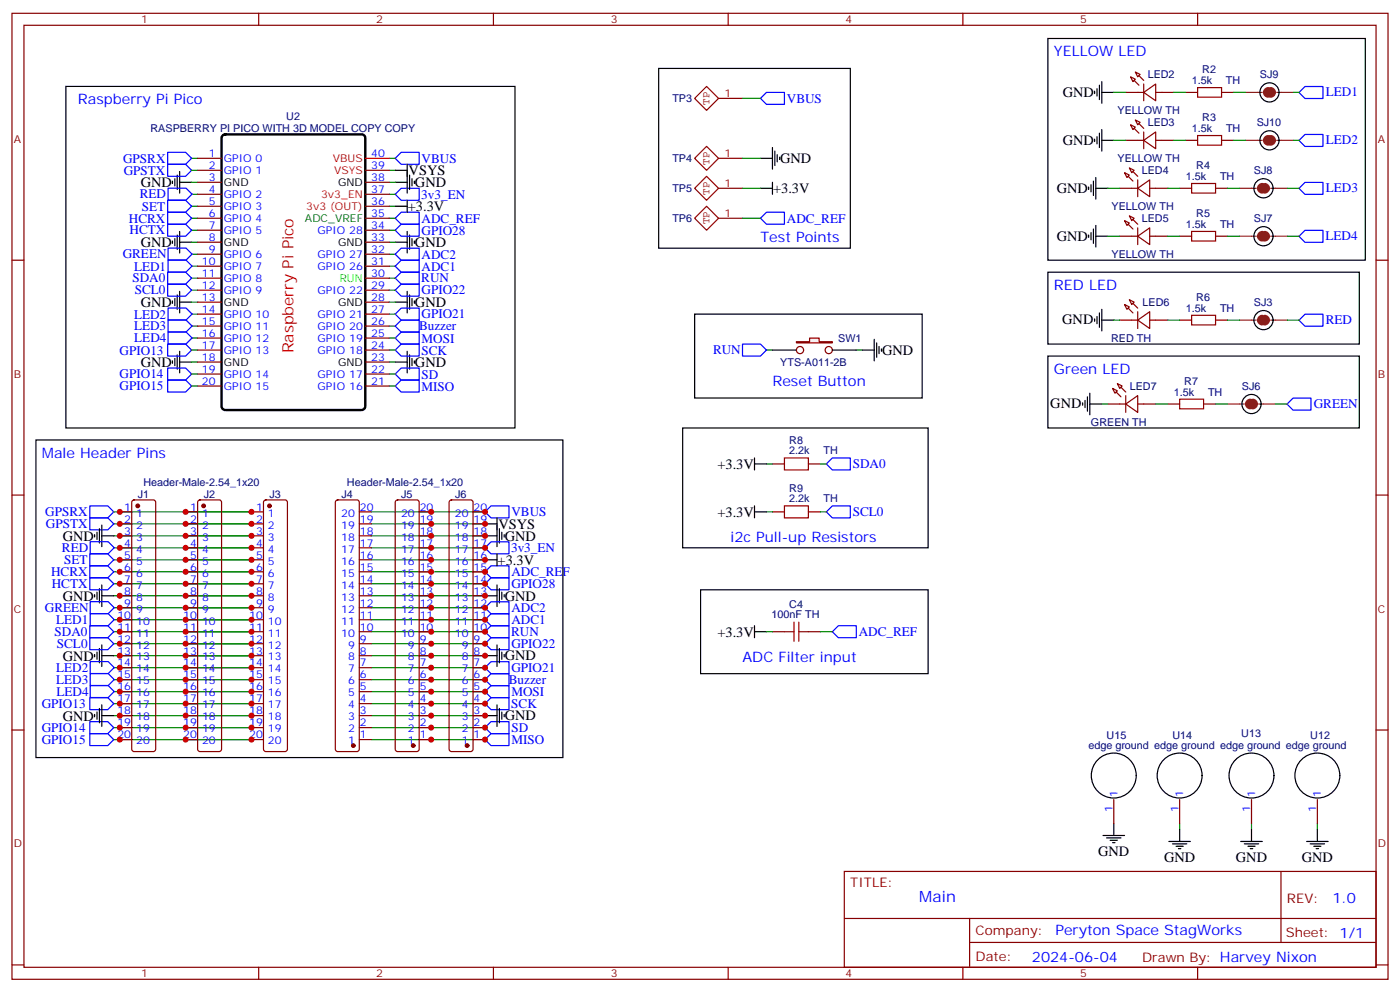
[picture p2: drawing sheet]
<svg xmlns="http://www.w3.org/2000/svg" width="412mm" height="292mm" viewBox="0 0 412 292" stroke-linecap="round" stroke-linejoin="round" font-family="sans-serif">
<g fill="none" stroke="#870000" stroke-width=".35">
<path d="M3.5 3.9h405.4v284.4h-405.4zM7.1 7.4h398.2v277.3h-398.2zM76.2 3.9v3.5M145.3 3.9v3.5M214.5 3.9v3.5M283.6 3.9v3.5M352.8 3.9v3.5M3.5 76.6h3.6M405.3 76.6h3.6M3.5 145.7h3.6M405.3 145.7h3.6M3.5 214.9h3.6"/>
<path d="M405.3 214.9h3.6M328.1 235.3v7.1M347.5 235.3v7.1M368.7 235.3v7.1M388.1 235.3v7.1M248.7 256.5h156.6v28.2h-156.6zM377.3 256.5v20.9M248.7 270.4h156.5M285.6 277.4h119.6M285.6 270.4v14.1M3.5 284h3.6M76.2 284.7v3.6"/>
<path d="M145.3 284.7v3.6M214.5 284.7v3.6M283.6 284.7v3.6M352.8 284.7v3.6M405.3 284h3.6"/>
</g>
<path d="M225.8 103h1.7M252.2 103h1.8M347.5 242.4v1.8M368.7 242.4v1.8M388.1 242.4v1.8" fill="none" stroke="#008700" stroke-width=".35"/>
<g fill="none" stroke="#000" stroke-width=".35">
<path d="M257.5 99.9v6.3M227.5 103h7.1M254 103h3.5M258.2 100.9v4.3M258.9 102v2.1M259.6 102.7v.7M324.9 245.9h6.4M326 246.6h4.2M327 247.3h2.1M327.7 248h.7M328.1 242.4v3.5M344.3 247.7h6.4"/>
<path d="M345.4 248.4h4.2M346.4 249.1h2.1M347.1 249.8h.7M347.5 244.2v3.5M365.5 247.7h6.3M366.5 248.4h4.3M367.6 249.1h2.1M368.3 249.8h.7M368.7 244.2v3.5M384.9 247.7h6.3M385.9 248.4h4.3M387 249.1h2.1"/>
<path d="M387.7 249.8h.7M388.1 244.2v3.5"/>
<circle cx="328.1" cy="228.3" r="6.6"/>
<circle cx="347.5" cy="228.3" r="6.6"/>
<circle cx="368.7" cy="228.3" r="6.6"/>
<circle cx="388.1" cy="228.3" r="6.6"/>
</g>
<path d="M218.7 101.3h5.3l1.8 1.7-1.8 1.8h-5.3z" fill="none" stroke="#00f" stroke-width=".35"/>
<path d="M234.6 100.6h3.9v-1.1h2.8v1.1h3.9v.3h-10.6z" fill="#f0f0f0" stroke="#870000" stroke-width=".35"/>
<g fill="none" stroke="#870000" stroke-width=".35">
<path d="M331.6 27.2h5.3M333 36.7l1.4 .7-.7 .7zM333 22.6l1.4 .7-.7 .7zM334.4 35.3l1.4 .7-.7 .7zM334.4 21.2l1.4 .7-.7 .7zM336.9 27.2l3.5-2.5v5zM336.9 24.7v5M336.9 38.8v5M340.4 27.2h5.3M349.2 27.2h3.6M359.8 27.2h3.6M58.2 46.6h7.1"/>
<path d="M58.2 50.1h7.1M58.2 53.7h7.1M58.2 57.2h7.1M107.6 50.1h7.1M107.6 53.7h7.1M107.6 57.2h7.1M329.8 55.4h5.3M331.3 50.8l1.4 .7-.7 .7zM331.6 41.3h5.3M332.7 49.4l1.4 .7-.7 .7zM335.1 55.4l3.6-2.4v4.9zM335.1 53v4.9"/>
<path d="M336.9 41.3l3.5-2.5v5zM338.7 55.4h5.3M340.4 41.3h5.3M347.5 55.4h3.5M349.2 41.3h3.6M358.1 55.4h3.5M359.8 41.3h3.6M58.2 60.7h7.1M58.2 64.2h7.1M58.2 67.8h7.1M58.2 71.3h7.1M58.2 74.8h7.1"/>
<path d="M58.2 78.4h7.1M107.6 60.7h7.1M107.6 64.2h7.1M107.6 67.8h7.1M107.6 71.3h7.1M107.6 74.8h7.1M107.6 78.4h7.1M329.8 69.5h5.3M331.3 64.9l1.4 .8-.7 .7zM332.7 63.5l1.4 .7-.7 .7zM335.1 69.5l3.6-2.4v4.9zM335.1 67.1v4.9"/>
<path d="M338.7 69.5h5.3M347.5 69.5h3.5M358.1 69.5h3.5M58.2 81.9h7.1M58.2 85.4h7.1M58.2 88.9h7.1M58.2 92.5h7.1M58.2 96h7.1M58.2 99.5h7.1M107.6 81.9h7.1M107.6 85.4h7.1M107.6 88.9h7.1"/>
<path d="M107.6 92.5h7.1M107.6 96h7.1M107.6 99.5h7.1M329.8 94.2h5.3M331.3 89.6l1.4 .7-.7 .8zM332.7 88.2l1.4 .7-.7 .7zM335.1 94.2l3.6-2.4v4.9zM335.1 91.8v4.9M338.7 94.2h5.3M347.5 94.2h3.5M358.1 94.2h3.5M58.2 103h7.1"/>
<path d="M58.2 106.6h7.1M58.2 110.1h7.1M58.2 113.6h7.1M107.6 103h7.1M107.6 106.6h7.1M107.6 110.1h7.1M107.6 113.6h7.1M326.3 118.9h5.3M327.7 114.3l1.4 .7-.7 .7zM329.1 112.9l1.5 .7-.8 .7zM331.6 118.9l3.5-2.4v4.9zM331.6 116.5v4.9"/>
<path d="M335.1 118.9h5.3M344 118.9h3.5M354.5 118.9h3.6M227.5 136.6h3.6M238.1 136.6h3.6M35.3 157.7h3.5M35.3 154.2h3.5M35.3 150.7h3.5M39 147.4l.5-.3h5.7l.5 .3 .2 .4v72.7l-.3 .5-.4 .2h-5.7l-.5-.2-.2-.5v-72.7zM54.7 157.7h3.5M54.7 154.2h3.5M54.7 150.7h3.5"/>
<path d="M58.4 147.4l.5-.3h5.7l.5 .3 .2 .4v72.7l-.3 .5-.4 .2h-5.7l-.5-.2-.2-.5v-72.7zM74.1 157.7h3.5M74.1 154.2h3.5M74.1 150.7h3.5M77.8 147.4l.5-.3h5.7l.5 .3 .2 .4v72.7l-.3 .5-.4 .2h-5.7l-.5-.2-.2-.5v-72.7zM99 147.4l.5-.3h5.6l.5 .3 .2 .4v72.7l-.2 .5-.5 .2h-5.6l-.5-.2-.2-.5v-72.7zM105.8 157.7h3.6M105.8 154.2h3.6M105.8 150.7h3.6M116.7 147.4l.4-.3h5.7l.5 .3 .2 .4v72.7l-.3 .5-.4 .2h-5.7l-.5-.2-.2-.5v-72.7zM123.5 157.7h3.5M123.5 154.2h3.5"/>
<path d="M123.5 150.7h3.5M132.5 147.4l.5-.3h5.6l.5 .3 .2 .4v72.7l-.2 .5-.5 .2h-5.6l-.5-.2-.2-.5v-72.7zM139.3 157.7h3.6M139.3 154.2h3.6M139.3 150.7h3.6M227.5 150.7h3.6M238.1 150.7h3.6M35.3 178.9h3.5M35.3 175.4h3.5M35.3 171.8h3.5M35.3 168.3h3.5M35.3 164.8h3.5"/>
<path d="M35.3 161.3h3.5M54.7 178.9h3.5M54.7 175.4h3.5M54.7 171.8h3.5M54.7 168.3h3.5M54.7 164.8h3.5M54.7 161.3h3.5M74.1 178.9h3.5M74.1 175.4h3.5M74.1 171.8h3.5M74.1 168.3h3.5M74.1 164.8h3.5"/>
<path d="M74.1 161.3h3.5M105.8 178.9h3.6M105.8 175.4h3.6M105.8 171.8h3.6M105.8 168.3h3.6M105.8 164.8h3.6M105.8 161.3h3.6M123.5 178.9h3.5M123.5 175.4h3.5M123.5 171.8h3.5M123.5 168.3h3.5M123.5 164.8h3.5"/>
<path d="M123.5 161.3h3.5M139.3 178.9h3.6M139.3 175.4h3.6M139.3 171.8h3.6M139.3 168.3h3.6M139.3 164.8h3.6M139.3 161.3h3.6M35.3 196.5h3.5M35.3 193h3.5M35.3 189.5h3.5M35.3 185.9h3.5M35.3 182.4h3.5"/>
<path d="M54.7 196.5h3.5M54.7 193h3.5M54.7 189.5h3.5M54.7 185.9h3.5M54.7 182.4h3.5M74.1 196.5h3.5M74.1 193h3.5M74.1 189.5h3.5M74.1 185.9h3.5M74.1 182.4h3.5M105.8 196.5h3.6M105.8 193h3.6"/>
<path d="M105.8 189.5h3.6M105.8 185.9h3.6M105.8 182.4h3.6M123.5 196.5h3.5M123.5 193h3.5M123.5 189.5h3.5M123.5 185.9h3.5M123.5 182.4h3.5M139.3 196.5h3.6M139.3 193h3.6M139.3 189.5h3.6M139.3 185.9h3.6"/>
<path d="M139.3 182.4h3.6M227.5 185.9h3.6M238.1 185.9h3.6M35.3 217.7h3.5M35.3 214.2h3.5M35.3 210.6h3.5M35.3 207.1h3.5M35.3 203.6h3.5M35.3 200.1h3.5M54.7 217.7h3.5M54.7 214.2h3.5M54.7 210.6h3.5"/>
<path d="M54.7 207.1h3.5M54.7 203.6h3.5M54.7 200.1h3.5M74.1 217.7h3.5M74.1 214.2h3.5M74.1 210.6h3.5M74.1 207.1h3.5M74.1 203.6h3.5M74.1 200.1h3.5M105.8 217.7h3.6M105.8 214.2h3.6M105.8 210.6h3.6"/>
<path d="M105.8 207.1h3.6M105.8 203.6h3.6M105.8 200.1h3.6M123.5 217.7h3.5M123.5 214.2h3.5M123.5 210.6h3.5M123.5 207.1h3.5M123.5 203.6h3.5M123.5 200.1h3.5M139.3 217.7h3.6M139.3 214.2h3.6M139.3 210.6h3.6"/>
<path d="M139.3 207.1h3.6M139.3 203.6h3.6M139.3 200.1h3.6"/>
<circle cx="235.7" cy="103" r="1.06"/>
<circle cx="244.1" cy="103" r="1.06"/>
</g>
<g fill="none" stroke="#000" stroke-width=".35">
<path d="M308.7 11.3h93.5v65.3h-93.5zM19.4 25.4h132.3v100.6h-132.3zM194 20.1h56.5v53h-56.5zM322.4 26.8v.8M323.1 26.1v2.2M323.8 25.1v4.2M323.8 39.2v4.2M324.6 24v6.4M324.6 38.1v6.4M324.6 27.2h3.5M50.8 53.3v.7M51.5 52.6v2.1"/>
<path d="M52.2 51.5v4.3M52.9 53.7h3.5M52.9 50.5v6.3M116.4 53.7h3.5M116.4 50.1h3.5M119.9 48.4v8.4M119.9 58.9v3.6M120.6 51.5v4.3M121.4 52.6v2.1M122.1 53.3v.7M224 55.4h3.5M224 46.6h3.5"/>
<path d="M227.5 43.4v6.4M227.5 53.7v3.5M228.2 44.5v4.2M229 45.5v2.2M229.7 46.2v.8M320.7 55.1v.7M321.4 54.4v2.1M322.1 53.3v4.2M322.4 41v.7M322.8 55.4h3.5M322.8 52.2v6.4M323.1 40.3v2.1"/>
<path d="M324.6 41.3h3.5M50.8 70.9v.7M51.5 70.2v2.2M52.2 69.2v4.2M52.9 71.3h3.5M52.9 68.1v6.4M116.4 71.3h3.5M116.4 60.7h3.5M119.9 68.1v6.4M120.6 69.2v4.2M121.4 70.2v2.2M122.1 70.9v.7"/>
<path d="M320.7 69.2v.7M321.4 68.5v2.1M322.1 67.4v4.2M322.8 66.4v6.3M322.8 69.5h3.5M50.8 88.6v.7M51.5 87.9v2.1M52.2 86.8v4.3M52.9 88.9h3.5M52.9 85.8v6.3M116.4 88.9h3.5M119.9 85.8v6.3"/>
<path d="M120.6 86.8v4.3M121.4 87.9v2.1M122.1 88.6v.7M204.6 92.5h67v24.7h-67zM308.7 80.1h91.7v21.2h-91.7zM322.4 93.9v.7M323.1 93.2v2.1M323.8 92.1v4.2M324.6 94.2h3.5M324.6 91.1v6.3M50.8 106.2v.7M51.5 105.5v2.1"/>
<path d="M52.2 104.5v4.2M52.9 106.6h3.5M52.9 103.4v6.3M116.4 106.6h3.5M119.9 103.4v6.3M120.6 104.5v4.2M121.4 105.5v2.1M122.1 106.2v.7M245.2 103h7M308.7 104.8h91.7v21.2h-91.7zM318.9 118.6v.7M319.6 117.9v2.1"/>
<path d="M320.3 116.8v4.2M321 118.9h3.6M321 115.7v6.4M10.6 129.5h155.2v93.5h-155.2zM201.1 126h72.3v35.3h-72.3zM222.2 134.8v3.5M222.2 136.6h3.6M27.9 157.4v.7M28.6 156.7v2.1M29.3 155.6v4.2M30 157.7h3.5M30 154.6v6.3"/>
<path d="M142.9 157.7h3.5M142.9 154.2h3.5M146.4 152.4v8.5M147.1 155.6v4.2M147.8 156.7v2.1M148.5 157.4v.7M222.2 148.9v3.5M222.2 150.7h3.6M27.9 175v.7M28.6 174.3v2.1M29.3 173.2v4.3M30 172.2v6.3"/>
<path d="M30 175.4h3.5M142.9 175.4h3.5M142.9 164.8h3.5M146.4 163v3.5M146.4 172.2v6.3M147.1 173.2v4.3M147.8 174.3v2.1M148.5 175v.7M206.4 173.6h67v24.7h-67zM27.9 192.7v.7M28.6 191.9v2.2M29.3 190.9v4.2"/>
<path d="M30 189.8v6.4M30 193h3.5M142.9 193h3.5M146.4 189.8v6.4M147.1 190.9v4.2M147.8 191.9v2.2M148.5 192.7v.7M222.2 185.9h3.6M222.2 184.2v3.5M27.9 210.3v.7M28.6 209.6v2.1M29.3 208.5v4.3"/>
<path d="M30 207.5v6.3M30 210.6h3.5M142.9 210.6h3.5M146.4 207.5v6.3M147.1 208.5v4.3M147.8 209.6v2.1M148.5 210.3v.7"/>
<circle cx="373.9" cy="27.2" r="2.82"/>
<circle cx="372.2" cy="55.4" r="2.82"/>
<circle cx="373.9" cy="41.3" r="2.82"/>
<circle cx="372.2" cy="69.5" r="2.82"/>
<circle cx="372.2" cy="94.2" r="2.82"/>
<circle cx="368.7" cy="118.9" r="2.82"/>
</g>
<g fill="none" stroke="#00f" stroke-width=".35">
<path d="M224 29l1.8-1.8h5.3v3.5h-5.3zM382.6 27.2l1.8-1.7h5.3v3.5h-5.3zM384.4 39.6h5.3v3.5h-5.3l-1.8-1.8zM49.4 48.4h5.3l1.7 1.7-1.7 1.8h-5.3zM49.4 44.8h5.3l1.7 1.8-1.7 1.8h-5.3zM49.4 58.9h5.3l1.7 1.8-1.7 1.8h-5.3zM49.5 55.4h5.3l1.8 1.8-1.8 1.7h-5.3zM116.4 57.2l1.8-1.8h5.3v3.5h-5.3zM116.4 46.6l1.8-1.8h5.3v3.6h-5.3zM382.6 55.5l1.8-1.8h5.3v3.5h-5.3zM49.4 66h5.3l1.7 1.8-1.7 1.7h-5.3zM49.4 62.5h5.3l1.7 1.7-1.7 1.8h-5.3z"/>
<path d="M49.5 73h5.3l1.8 1.8-1.8 1.8h-5.3zM49.5 76.6h5.3l1.8 1.7-1.8 1.8h-5.3zM116.4 64.2l1.8-1.7h5.3v3.5h-5.3zM116.4 67.8l1.8-1.8h5.3v3.5h-5.3zM116.4 78.4l1.8-1.8h5.3v3.5h-5.3zM116.4 74.8l1.8-1.7h5.3v3.5h-5.3zM224 64.2l1.8-1.7h5.3v3.5h-5.3zM382.6 69.6l1.8-1.8h5.3v3.5h-5.3zM49.4 83.6h5.3l1.7 1.8-1.7 1.8h-5.3zM49.4 80.1h5.3l1.7 1.8-1.7 1.7h-5.3zM49.5 90.7h5.3l1.8 1.7-1.8 1.8h-5.3zM49.5 94.2h5.3l1.8 1.8-1.8 1.7h-5.3z"/>
<path d="M49.5 97.7h5.3l1.8 1.8-1.8 1.8h-5.3zM116.4 81.9l1.8-1.8h5.3v3.5h-5.3zM116.4 92.5l1.8-1.8h5.3v3.5h-5.3zM116.4 99.5l1.8-1.7h5.3v3.5h-5.3zM116.4 96l1.8-1.8h5.3v3.6h-5.3zM118.2 83.6h5.3v3.6h-5.3l-1.8-1.8zM382.6 94.3l1.8-1.8h5.3v3.5h-5.3zM49.4 111.9h5.3l1.7 1.7-1.7 1.8h-5.3zM49.4 108.3h5.3l1.7 1.8-1.7 1.8h-5.3zM49.4 101.3h5.3l1.7 1.7-1.7 1.8h-5.3zM116.4 110.1l1.8-1.8h5.3v3.6h-5.3zM116.4 113.6l1.8-1.7h5.3v3.5h-5.3z"/>
<path d="M118.2 101.3h5.3v3.5h-5.3l-1.8-1.8zM380.9 117.2h5.3v3.5h-5.3l-1.8-1.7zM243.4 136.6l1.8-1.8h5.3v3.5h-5.3zM26.5 148.9h5.2l1.8 1.8-1.8 1.7h-5.2zM26.5 152.4h5.2l1.8 1.8-1.8 1.8h-5.2zM26.6 159.5h5.3l1.7 1.7-1.7 1.8h-5.3zM142.9 150.7l1.7-1.8h5.3v3.5h-5.3zM144.6 159.5h5.3v3.5h-5.3l-1.7-1.7zM243.4 150.7l1.8-1.8h5.3v3.5h-5.3zM26.5 170.1h5.2l1.8 1.7-1.8 1.8h-5.2zM26.5 166.5h5.2l1.8 1.8-1.8 1.8h-5.2zM26.5 163h5.2l1.8 1.8-1.8 1.7h-5.2z"/>
<path d="M26.6 177.1h5.3l1.7 1.8-1.7 1.7h-5.3zM142.9 171.8l1.7-1.7h5.3v3.5h-5.3zM142.9 168.3l1.7-1.8h5.3v3.6h-5.3zM144.6 177.1h5.3v3.6h-5.3l-1.7-1.8zM26.5 187.7h5.2l1.8 1.8-1.8 1.7h-5.2zM26.5 184.2h5.2l1.8 1.7-1.8 1.8h-5.2zM26.6 198.3h5.3l1.7 1.7-1.7 1.8h-5.3zM26.6 194.7h5.3l1.7 1.8-1.7 1.8h-5.3zM26.6 180.6h5.3l1.7 1.8-1.7 1.8h-5.3zM142.9 196.5l1.7-1.7h5.3v3.5h-5.3zM142.9 189.5l1.7-1.8h5.3v3.5h-5.3zM142.9 185.9l1.7-1.7h5.3v3.5h-5.3z"/>
<path d="M142.9 182.4l1.7-1.7h5.3v3.5h-5.3zM245.2 185.9l1.7-1.7h5.3v3.5h-5.3zM26.5 205.4h5.2l1.8 1.7-1.8 1.8h-5.2zM26.5 212.4h5.2l1.8 1.8-1.8 1.7h-5.2zM26.5 215.9h5.2l1.8 1.8-1.8 1.8h-5.2zM26.6 201.8h5.3l1.7 1.8-1.7 1.7h-5.3zM142.9 217.7l1.7-1.8h5.3v3.6h-5.3zM142.9 214.2l1.7-1.8h5.3v3.5h-5.3zM142.9 207.1l1.7-1.7h5.3v3.5h-5.3zM142.9 203.6l1.7-1.8h5.3v3.6h-5.3zM142.9 200.1l1.7-1.8h5.3v3.5h-5.3z"/>
</g>
<g fill="none" stroke="#008700" stroke-width=".35">
<path d="M218.7 29h5.3M328.1 27.2h3.5M345.7 27.2h3.5M363.4 27.2h3.5M381 27.2h1.8M56.4 57.2h1.8M56.4 53.7h1.8M56.4 50.1h1.8M56.4 46.6h1.8M114.7 57.2h1.7M114.7 53.7h1.7M114.7 50.1h1.7"/>
<path d="M114.7 46.6h1.7M218.7 46.6h5.3M218.7 55.4h5.3M326.3 55.4h3.5M328.1 41.3h3.5M344 55.4h3.5M345.7 41.3h3.5M361.6 55.4h3.5M363.4 41.3h3.5M379.2 55.4h3.6M381 41.3h1.8M56.4 78.4h1.8"/>
<path d="M56.4 74.8h1.8M56.4 71.3h1.8M56.4 67.8h1.8M56.4 64.2h1.8M56.4 60.7h1.8M114.7 78.4h1.7M114.7 74.8h1.7M114.7 71.3h1.7M114.7 67.8h1.7M114.7 64.2h1.7M114.7 60.7h1.7M218.7 64.2h5.3"/>
<path d="M326.3 69.5h3.5M344 69.5h3.5M361.6 69.5h3.5M379.2 69.5h3.6M56.4 99.5h1.8M56.4 96h1.8M56.4 92.5h1.8M56.4 88.9h1.8M56.4 85.4h1.8M56.4 81.9h1.8M114.7 99.5h1.7M114.7 96h1.7"/>
<path d="M114.7 92.5h1.7M114.7 88.9h1.7M114.7 85.4h1.7M114.7 81.9h1.7M328.1 94.2h1.7M344 94.2h3.5M361.6 94.2h3.5M379.2 94.2h3.6M56.4 113.6h1.8M56.4 110.1h1.8M56.4 106.6h1.8M56.4 103h1.8"/>
<path d="M114.7 113.6h1.7M114.7 110.1h1.7M114.7 106.6h1.7M114.7 103h1.7M324.6 118.9h1.7M340.4 118.9h3.6M358.1 118.9h3.5M375.7 118.9h3.5M225.8 136.6h1.7M241.7 136.6h1.7M33.5 150.7h40.6M33.5 154.2h40.6"/>
<path d="M33.5 157.7h40.6M109.4 150.7h33.5M109.4 154.2h33.5M109.4 157.7h33.5M225.8 150.7h1.7M241.7 150.7h1.7M33.5 161.3h40.6M33.5 168.3h40.6M33.5 171.8h40.6M33.5 175.4h40.6M33.5 178.9h40.6M33.5 164.8h40.6"/>
<path d="M109.4 161.3h33.5M109.4 168.3h33.5M109.4 171.8h33.5M109.4 175.4h33.5M109.4 178.9h33.5M109.4 164.8h33.5M33.5 182.4h40.6M33.5 185.9h40.6M33.5 193h40.6M33.5 189.5h40.6M33.5 196.5h40.6M109.4 182.4h33.5"/>
<path d="M109.4 185.9h33.5M109.4 193h33.5M109.4 189.5h33.5M109.4 196.5h33.5M225.8 185.9h1.7M241.7 185.9h3.5M33.5 200.1h40.6M33.5 203.6h40.6M33.5 207.1h40.6M33.5 210.6h40.6M33.5 214.2h40.6M33.5 217.7h40.6"/>
<path d="M109.4 200.1h33.5M109.4 203.6h33.5M109.4 207.1h33.5M109.4 210.6h33.5M109.4 214.2h33.5M109.4 217.7h33.5"/>
</g>
<g fill="#870000" stroke="#870000" stroke-width=".35">
<path d="M332.3 90.7l1.4 1.4z"/>
<path d="M333.7 89.3l1.4 1.4z"/>
<path d="M334.1 37.8l1.4 1.4z"/>
<path d="M335.5 36.4l1.4 1.4z"/>
<path d="M328.8 115.4l1.4 1.4z"/>
<path d="M330.2 114l1.4 1.4z"/>
<path d="M334.1 23.7l1.4 1.4z"/>
<path d="M335.5 22.3l1.4 1.4z"/>
<path d="M332.3 51.9l1.4 1.4z"/>
<path d="M333.7 50.5l1.4 1.4z"/>
<path d="M332.3 66l1.4 1.4z"/>
<path d="M333.7 64.6l1.4 1.4z"/>
<circle cx="121.7" cy="219.5" r=".53"/>
<circle cx="104.1" cy="219.5" r=".53"/>
<circle cx="137.6" cy="219.5" r=".53"/>
<circle cx="79.4" cy="148.9" r=".53"/>
<circle cx="40.6" cy="148.9" r=".53"/>
<circle cx="60" cy="148.9" r=".53"/>
</g>
<path d="M65.5 40l.8-.5h40.2l.7 .3 .3 .5 .1 79.3-.2 .7-.6 .3-40.5 .1-.6-.3-.4-.5v-79.3z" fill="none" stroke="#000" stroke-width=".71"/>
<path d="M107.6 46.6h7.1" fill="none" stroke="#f00" stroke-width=".35"/>
<path d="M373.6 26.5a.71 .71 0 0 0-.7 .7 .71 .71 0 0 0 .7 .7M374.3 26.5a.71 .71 0 0 1 .7 .7 .71 .71 0 0 1-.7 .7M371.8 54.7a.71 .71 0 0 0-.7 .7 .71 .71 0 0 0 .7 .7M372.5 54.7a.71 .71 0 0 1 .7 .7 .71 .71 0 0 1-.7 .7M373.6 40.6a.71 .71 0 0 0-.7 .7 .71 .71 0 0 0 .7 .7M374.3 40.6a.71 .71 0 0 1 .7 .7 .71 .71 0 0 1-.7 .7M371.8 68.8a.71 .71 0 0 0-.7 .7 .71 .71 0 0 0 .7 .7M372.5 68.8a.71 .71 0 0 1 .7 .7 .71 .71 0 0 1-.7 .7M371.8 93.5a.71 .71 0 0 0-.7 .7 .71 .71 0 0 0 .7 .7M372.5 93.5a.71 .71 0 0 1 .7 .7 .71 .71 0 0 1-.7 .7M368.3 118.2a.71 .71 0 0 0-.7 .7 .71 .71 0 0 0 .7 .7M369 118.2a.71 .71 0 0 1 .7 .7 .71 .71 0 0 1-.7 .7" fill="none" stroke="#8c2424" stroke-width="1.8"/>
<path d="M366.9 27.2h4.9M376.1 27.2h4.9M365.1 55.4h5M366.9 41.3h4.9M374.3 55.4h4.9M376.1 41.3h4.9M365.1 69.5h5M374.3 69.5h4.9M365.1 94.2h5M374.3 94.2h4.9M361.6 118.9h4.9M370.8 118.9h4.9" fill="none" stroke="#8c2424" stroke-width=".35"/>
<path d="M352.8 39.9h7v2.8h-7zM352.8 25.8h7v2.8h-7zM351 54h7.1v2.8h-7.1zM351 68.1h7.1v2.8h-7.1zM351 92.8h7.1v2.8h-7.1zM347.5 117.5h7v2.8h-7zM231.1 134.8h7v3.5h-7zM231.1 148.9h7v3.5h-7zM231.1 185.9h2.8M233.9 183.1v5.7M235.3 185.9h2.8M235.3 183.1v5.7" fill="none" stroke="#a10000" stroke-width=".35"/>
<path d="M204.6 29l3.5-3.6 3.6 3.6-3.6 3.5zM211.7 29h7M204.6 46.6l3.5-3.5 3.6 3.5-3.6 3.5zM204.6 55.4l3.5-3.5 3.6 3.5-3.6 3.5zM211.7 46.6h7M211.7 55.4h7M204.6 64.2l3.5-3.5 3.6 3.5-3.6 3.6zM211.7 64.2h7" fill="none" stroke="#900" stroke-width=".35"/>
<g fill="#c00">
<circle cx="35.3" cy="217.7" r=".88"/>
<circle cx="35.3" cy="214.2" r=".88"/>
<circle cx="35.3" cy="210.6" r=".88"/>
<circle cx="35.3" cy="207.1" r=".88"/>
<circle cx="35.3" cy="203.6" r=".88"/>
<circle cx="35.3" cy="200.1" r=".88"/>
<circle cx="35.3" cy="196.5" r=".88"/>
<circle cx="35.3" cy="189.5" r=".88"/>
<circle cx="35.3" cy="193" r=".88"/>
<circle cx="35.3" cy="185.9" r=".88"/>
<circle cx="35.3" cy="182.4" r=".88"/>
<circle cx="35.3" cy="178.9" r=".88"/>
<circle cx="35.3" cy="175.4" r=".88"/>
<circle cx="35.3" cy="171.8" r=".88"/>
<circle cx="35.3" cy="168.3" r=".88"/>
<circle cx="35.3" cy="164.8" r=".88"/>
<circle cx="35.3" cy="161.3" r=".88"/>
<circle cx="35.3" cy="157.7" r=".88"/>
<circle cx="35.3" cy="154.2" r=".88"/>
<circle cx="35.3" cy="150.7" r=".88"/>
<circle cx="142.9" cy="217.7" r=".88"/>
<circle cx="142.9" cy="214.2" r=".88"/>
<circle cx="142.9" cy="210.6" r=".88"/>
<circle cx="142.9" cy="207.1" r=".88"/>
<circle cx="142.9" cy="203.6" r=".88"/>
<circle cx="142.9" cy="196.5" r=".88"/>
<circle cx="142.9" cy="193" r=".88"/>
<circle cx="142.9" cy="189.5" r=".88"/>
<circle cx="142.9" cy="185.9" r=".88"/>
<circle cx="142.9" cy="175.4" r=".88"/>
<circle cx="142.9" cy="171.8" r=".88"/>
<circle cx="142.9" cy="168.3" r=".88"/>
<circle cx="142.9" cy="161.3" r=".88"/>
<circle cx="142.9" cy="157.7" r=".88"/>
<circle cx="142.9" cy="150.7" r=".88"/>
<circle cx="127" cy="150.7" r=".88"/>
<circle cx="127" cy="154.2" r=".88"/>
<circle cx="127" cy="157.7" r=".88"/>
<circle cx="127" cy="161.3" r=".88"/>
<circle cx="127" cy="164.8" r=".88"/>
<circle cx="127" cy="168.3" r=".88"/>
<circle cx="127" cy="171.8" r=".88"/>
<circle cx="127" cy="175.4" r=".88"/>
<circle cx="127" cy="178.9" r=".88"/>
<circle cx="127" cy="182.4" r=".88"/>
<circle cx="127" cy="185.9" r=".88"/>
<circle cx="127" cy="189.5" r=".88"/>
<circle cx="127" cy="193" r=".88"/>
<circle cx="127" cy="196.5" r=".88"/>
<circle cx="127" cy="200.1" r=".88"/>
<circle cx="127" cy="203.6" r=".88"/>
<circle cx="127" cy="207.1" r=".88"/>
<circle cx="127" cy="210.6" r=".88"/>
<circle cx="127" cy="214.2" r=".88"/>
<circle cx="127" cy="217.7" r=".88"/>
<circle cx="74.1" cy="217.7" r=".88"/>
<circle cx="74.1" cy="214.2" r=".88"/>
<circle cx="74.1" cy="210.6" r=".88"/>
<circle cx="74.1" cy="207.1" r=".88"/>
<circle cx="74.1" cy="203.6" r=".88"/>
<circle cx="74.1" cy="200.1" r=".88"/>
<circle cx="74.1" cy="196.5" r=".88"/>
<circle cx="74.1" cy="193" r=".88"/>
<circle cx="74.1" cy="189.5" r=".88"/>
<circle cx="74.1" cy="185.9" r=".88"/>
<circle cx="74.1" cy="182.4" r=".88"/>
<circle cx="74.1" cy="178.9" r=".88"/>
<circle cx="74.1" cy="175.4" r=".88"/>
<circle cx="74.1" cy="171.8" r=".88"/>
<circle cx="74.1" cy="168.3" r=".88"/>
<circle cx="74.1" cy="164.8" r=".88"/>
<circle cx="74.1" cy="161.3" r=".88"/>
<circle cx="74.1" cy="157.7" r=".88"/>
<circle cx="74.1" cy="154.2" r=".88"/>
<circle cx="74.1" cy="150.7" r=".88"/>
<circle cx="54.7" cy="217.7" r=".88"/>
<circle cx="54.7" cy="214.2" r=".88"/>
<circle cx="54.7" cy="210.6" r=".88"/>
<circle cx="54.7" cy="207.1" r=".88"/>
<circle cx="54.7" cy="203.6" r=".88"/>
<circle cx="54.7" cy="200.1" r=".88"/>
<circle cx="54.7" cy="196.5" r=".88"/>
<circle cx="54.7" cy="193" r=".88"/>
<circle cx="54.7" cy="189.5" r=".88"/>
<circle cx="54.7" cy="185.9" r=".88"/>
<circle cx="54.7" cy="182.4" r=".88"/>
<circle cx="54.7" cy="178.9" r=".88"/>
<circle cx="54.7" cy="175.4" r=".88"/>
<circle cx="54.7" cy="171.8" r=".88"/>
<circle cx="54.7" cy="168.3" r=".88"/>
<circle cx="54.7" cy="164.8" r=".88"/>
<circle cx="54.7" cy="161.3" r=".88"/>
<circle cx="54.7" cy="157.7" r=".88"/>
<circle cx="54.7" cy="154.2" r=".88"/>
<circle cx="54.7" cy="150.7" r=".88"/>
<circle cx="142.9" cy="154.2" r=".88"/>
<circle cx="142.9" cy="178.9" r=".88"/>
<circle cx="142.9" cy="182.4" r=".88"/>
<circle cx="142.9" cy="164.8" r=".88"/>
<circle cx="142.9" cy="200.1" r=".88"/>
</g>
<text font-size="4.6" fill="#f00" x="86.4" y="104.1" transform="rotate(-90 86.4 104.1)">Raspberry Pi Pico</text>
<text font-size="4.6" fill="#00f" x="270.8" y="265.5">Main</text>
<g font-size="4.2" fill="#00f">
<text x="310.4" y="16.6">YELLOW LED</text>
<text x="22.9" y="30.7">Raspberry Pi Pico</text>
<text x="224" y="71.3">Test Points</text>
<text x="310.4" y="85.4">RED LED</text>
<text x="227.5" y="113.6">Reset Button</text>
<text x="310.4" y="110.1">Green LED</text>
<text x="12.3" y="134.8">Male Header Pins</text>
<text x="215.2" y="159.5">i2c Pull-up Resistors</text>
<text x="218.7" y="194.8">ADC Filter input</text>
<text x="392.5" y="265.8">1.0</text>
<text x="310.9" y="275.3">Peryton Space StagWorks</text>
<text x="304" y="283.1">2024-06-04</text>
</g>
<g font-size="4.2">
<text x="313.1" y="28.6">GND</text>
<text x="313.1" y="42.7">GND</text>
<text x="120.4" y="51.5">VSYS</text>
<text x="229.8" y="48">GND</text>
<text x="41.5" y="55.1">GND</text>
<text x="122.2" y="55.1">GND</text>
<text x="227.7" y="56.9">+3.3V</text>
<text x="311.3" y="56.9">GND</text>
<text x="120.1" y="62.2">+3.3V</text>
<text x="311.3" y="71">GND</text>
<text x="41.5" y="72.7">GND</text>
<text x="122.2" y="72.7">GND</text>
<text x="41.5" y="90.4">GND</text>
<text x="122.2" y="90.3">GND</text>
<text x="312.9" y="95.5">GND</text>
<text x="122.2" y="108">GND</text>
<text x="259.8" y="104.5">GND</text>
<text x="41.5" y="108">GND</text>
<text x="309.4" y="120.2">GND</text>
<text x="211.3" y="138">+3.3V</text>
<text x="146.8" y="155.6">VSYS</text>
<text x="211.3" y="152.1">+3.3V</text>
<text x="18.5" y="159.2">GND</text>
<text x="148.7" y="159.1">GND</text>
<text x="146.6" y="166.2">+3.3V</text>
<text x="18.5" y="176.8">GND</text>
<text x="148.7" y="176.8">GND</text>
<text x="211.3" y="187.4">+3.3V</text>
<text x="18.5" y="194.4">GND</text>
<text x="148.7" y="194.4">GND</text>
<text x="18.5" y="212.1">GND</text>
<text x="148.7" y="212.1">GND</text>
<text x="323.5" y="252">GND</text>
<text x="342.9" y="253.8">GND</text>
<text x="364.1" y="253.8">GND</text>
<text x="383.5" y="253.8">GND</text>
</g>
<g font-size="3.9" fill="#00f">
<text x="390.5" y="28.4">LED1</text>
<text x="231.8" y="30.2">VBUS</text>
<text x="36.3" y="47.9">GPSRX</text>
<text x="124.2" y="47.9">VBUS</text>
<text x="390.5" y="42.5">LED2</text>
<text x="36.5" y="51.4">GPSTX</text>
<text x="41.2" y="58.4">RED</text>
<text x="124.1" y="58.4">3v3_EN</text>
<text x="390.5" y="56.6">LED3</text>
<text x="38" y="65.5">HCRX</text>
<text x="41.8" y="62">SET</text>
<text x="124.2" y="65.5">ADC_REF</text>
<text x="231.8" y="65.5">ADC_REF</text>
<text x="38.2" y="68.9">HCTX</text>
<text x="124.2" y="69">GPIO28</text>
<text x="390.5" y="70.7">LED4</text>
<text x="36.1" y="76.1">GREEN</text>
<text x="124.2" y="76.1">ADC2</text>
<text x="39" y="83.1">SDA0</text>
<text x="39.5" y="79.6">LED1</text>
<text x="124.1" y="83.1">RUN</text>
<text x="124.2" y="79.7">ADC1</text>
<text x="39.7" y="86.7">SCL0</text>
<text x="124.2" y="86.7">GPIO22</text>
<text x="39.5" y="93.8">LED2</text>
<text x="124.2" y="93.7">GPIO21</text>
<text x="390.5" y="95.5">RED</text>
<text x="39.5" y="97.3">LED3</text>
<text x="39.5" y="100.8">LED4</text>
<text x="123.4" y="97.3">Buzzer</text>
<text x="124.2" y="100.8">MOSI</text>
<text x="35.2" y="104.4">GPIO13</text>
<text x="124.1" y="104.4">SCK</text>
<text x="210" y="104.3">RUN</text>
<text x="35.2" y="111.4">GPIO14</text>
<text x="124.2" y="111.4">SD</text>
<text x="35.2" y="114.9">GPIO15</text>
<text x="124.2" y="114.9">MISO</text>
<text x="387" y="120.2">GREEN</text>
<text x="251.2" y="137.8">SDA0</text>
<text x="13.3" y="151.9">GPSRX</text>
<text x="13.5" y="155.5">GPSTX</text>
<text x="150.6" y="151.9">VBUS</text>
<text x="251.2" y="151.9">SCL0</text>
<text x="18.2" y="162.5">RED</text>
<text x="18.9" y="166.1">SET</text>
<text x="150.6" y="162.5">3v3_EN</text>
<text x="15" y="169.6">HCRX</text>
<text x="15.2" y="173">HCTX</text>
<text x="150.6" y="169.6">ADC_REF</text>
<text x="150.6" y="173.1">GPIO28</text>
<text x="13.2" y="180.1">GREEN</text>
<text x="16.6" y="183.7">LED1</text>
<text x="150.6" y="183.7">ADC1</text>
<text x="150.6" y="180.2">ADC2</text>
<text x="16.1" y="187.2">SDA0</text>
<text x="16.7" y="190.7">SCL0</text>
<text x="150.6" y="187.2">RUN</text>
<text x="150.6" y="190.7">GPIO22</text>
<text x="252.9" y="187.2">ADC_REF</text>
<text x="16.6" y="197.8">LED2</text>
<text x="150.6" y="197.8">GPIO21</text>
<text x="16.6" y="201.4">LED3</text>
<text x="149.9" y="201.3">Buzzer</text>
<text x="12.3" y="208.4">GPIO13</text>
<text x="16.6" y="204.9">LED4</text>
<text x="150.6" y="208.4">SCK</text>
<text x="150.6" y="204.9">MOSI</text>
<text x="12.3" y="215.5">GPIO14</text>
<text x="150.6" y="215.5">SD</text>
<text x="12.3" y="219">GPIO15</text>
<text x="150.6" y="219">MISO</text>
</g>
<g font-size="3.9" fill="#800">
<text x="250.5" y="261.1">TITLE:</text>
<text x="379.1" y="265.8">REV:</text>
<text x="287.4" y="275.3">Company:</text>
<text x="378.7" y="275.9">Sheet: 1/1</text>
<text x="287.4" y="283">Date:</text>
<text x="336.4" y="283.1">Drawn By: Harvey Nixon</text>
</g>
<g font-size="3.2" fill="#800">
<text x="41.6" y="6.9">1</text>
<text x="110.8" y="6.9">2</text>
<text x="179.9" y="6.9">3</text>
<text x="249.1" y="6.9">4</text>
<text x="318.2" y="6.9">5</text>
<text x="4.1" y="42">A</text>
<text x="405.9" y="42">A</text>
<text x="4.1" y="111.2">B</text>
<text x="405.9" y="111.2">B</text>
<text x="4.1" y="180.3">C</text>
<text x="405.9" y="180.3">C</text>
<text x="4.1" y="249.4">D</text>
<text x="405.9" y="249.4">D</text>
<text x="41.6" y="287.7">1</text>
<text x="110.8" y="287.7">2</text>
<text x="179.9" y="287.7">3</text>
<text x="249.1" y="287.7">4</text>
<text x="318.2" y="287.7">5</text>
</g>
<g font-size="3.2" fill="#000080">
<text x="338.1" y="23.1">LED2</text>
<text x="354.2" y="21.6">R2</text>
<text x="371.1" y="23">SJ9</text>
<text x="351.1" y="24.8">1.5k</text>
<text x="361.1" y="24.8">TH</text>
<text x="84.3" y="35.3">U2</text>
<text x="198.1" y="30.1">TP3</text>
<text x="329.2" y="33.6">YELLOW TH</text>
<text x="354.2" y="35.7">R3</text>
<text x="44.3" y="38.9">RASPBERRY PI PICO WITH 3D MODEL COPY COPY</text>
<text x="338.1" y="37.2">LED3</text>
<text x="351.1" y="38.9">1.5k</text>
<text x="361.1" y="38.9">TH</text>
<text x="370.2" y="37.1">SJ10</text>
<text x="198.1" y="47.7">TP4</text>
<text x="329.2" y="47.7">YELLOW TH</text>
<text x="336.3" y="51.3">LED4</text>
<text x="349.3" y="53">1.5k</text>
<text x="352.4" y="49.8">R4</text>
<text x="359.4" y="53">TH</text>
<text x="369.3" y="51.2">SJ8</text>
<text x="198.1" y="56.5">TP5</text>
<text x="198.1" y="65.4">TP6</text>
<text x="327.4" y="61.9">YELLOW TH</text>
<text x="336.3" y="65.4">LED5</text>
<text x="352.4" y="64">R5</text>
<text x="369.3" y="65.4">SJ7</text>
<text x="349.3" y="67.1">1.5k</text>
<text x="359.4" y="67.1">TH</text>
<text x="327.4" y="76">YELLOW TH</text>
<text x="352.4" y="88.6">R6</text>
<text x="336.6" y="90.1">LED6</text>
<text x="349.3" y="91.8">1.5k</text>
<text x="359.4" y="91.8">TH</text>
<text x="369.3" y="90.1">SJ3</text>
<text x="246.9" y="100.7">SW1</text>
<text x="327.3" y="100.6">RED TH</text>
<text x="229.9" y="107.7">YTS-A011-2B</text>
<text x="348.9" y="113.3">R7</text>
<text x="332.8" y="114.7">LED7</text>
<text x="345.8" y="116.5">1.5k</text>
<text x="355.9" y="116.5">TH</text>
<text x="365.8" y="114.8">SJ6</text>
<text x="321.4" y="125.3">GREEN TH</text>
<text x="232.5" y="130.6">R8</text>
<text x="232.5" y="133.7">2.2k</text>
<text x="242.6" y="133.7">TH</text>
<text x="42.2" y="142.9">Header-Male-2.54_1x20</text>
<text x="102.2" y="142.9">Header-Male-2.54_1x20</text>
<text x="40.6" y="146.5">J1</text>
<text x="60" y="146.5">J2</text>
<text x="79.4" y="146.5">J3</text>
<text x="100.6" y="146.5">J4</text>
<text x="118.2" y="146.5">J5</text>
<text x="134.1" y="146.5">J6</text>
<text x="232.5" y="147.8">2.2k</text>
<text x="232.5" y="144.7">R9</text>
<text x="242.6" y="147.8">TH</text>
<text x="232.5" y="178.9">C4</text>
<text x="227.3" y="181.8">100nF TH</text>
<text x="320.6" y="220.6">edge ground edge ground edge ground edge ground</text>
<text x="326" y="217.4">U15</text>
<text x="345.4" y="217.4">U14</text>
<text x="365.6" y="217.1">U13</text>
<text x="386" y="217.4">U12</text>
</g>
<g font-size="3.2" fill="#900">
<text x="213.4" y="28.6">1</text>
<text x="209" y="30.8" transform="rotate(-90 209 30.8)">TP</text>
<text x="213.4" y="46.2">1</text>
<text x="209" y="48.4" transform="rotate(-90 209 48.4)">TP</text>
<text x="209" y="57.3" transform="rotate(-90 209 57.3)">TP</text>
<text x="213.4" y="55.1">1</text>
<text x="213.4" y="63.9">1</text>
<text x="209" y="66.1" transform="rotate(-90 209 66.1)">TP</text>
</g>
<g font-size="3.2" fill="#00f">
<text x="61.5" y="46.2">1</text>
<text x="66" y="47.7">GPIO 0</text>
<text x="109.4" y="46.2">40</text>
<text x="61.5" y="49.8">2</text>
<text x="61.5" y="53.3">3</text>
<text x="66" y="51.2">GPIO 1</text>
<text x="109.4" y="53.3">38</text>
<text x="109.4" y="49.8">39</text>
<text x="61.5" y="56.8">4</text>
<text x="66" y="58.2">GPIO 2</text>
<text x="109.4" y="56.8">37</text>
<text x="61.5" y="60.4">5</text>
<text x="61.5" y="63.9">6</text>
<text x="66" y="61.8">GPIO 3</text>
<text x="66" y="65.3">GPIO 4</text>
<text x="109.4" y="63.9">35</text>
<text x="109.4" y="60.4">36</text>
<text x="61.5" y="67.4">7</text>
<text x="61.5" y="70.9">8</text>
<text x="66" y="68.8">GPIO 5</text>
<text x="93.5" y="68.8">GPIO 28</text>
<text x="109.4" y="70.9">33</text>
<text x="109.4" y="67.4">34</text>
<text x="59.5" y="78">10</text>
<text x="61.5" y="74.5">9</text>
<text x="66" y="75.9">GPIO 6</text>
<text x="93.5" y="75.9">GPIO 27</text>
<text x="109.4" y="78">31</text>
<text x="109.4" y="74.5">32</text>
<text x="59.5" y="81.5">11</text>
<text x="66" y="79.4">GPIO 7</text>
<text x="66" y="82.9">GPIO 8</text>
<text x="93.5" y="79.4">GPIO 26</text>
<text x="109.4" y="81.5">30</text>
<text x="59.5" y="85.1">12</text>
<text x="59.5" y="88.6">13</text>
<text x="66" y="86.5">GPIO 9</text>
<text x="93.5" y="86.5">GPIO 22</text>
<text x="109.4" y="88.6">28</text>
<text x="109.4" y="85.1">29</text>
<text x="59.5" y="92.1">14</text>
<text x="59.5" y="95.6">15</text>
<text x="66" y="93.5">GPIO 10</text>
<text x="93.5" y="93.5">GPIO 21</text>
<text x="109.4" y="95.6">26</text>
<text x="109.4" y="92.1">27</text>
<text x="59.5" y="99.2">16</text>
<text x="66" y="97">GPIO 11</text>
<text x="66" y="100.6">GPIO 12</text>
<text x="93.5" y="100.6">GPIO 19</text>
<text x="93.5" y="97">GPIO 20</text>
<text x="109.4" y="99.2">25</text>
<text x="59.5" y="102.7">17</text>
<text x="59.5" y="106.2">18</text>
<text x="66" y="104.1">GPIO 13</text>
<text x="93.5" y="104.1">GPIO 18</text>
<text x="109.4" y="106.2">23</text>
<text x="109.4" y="102.7">24</text>
<text x="59.5" y="109.7">19</text>
<text x="59.5" y="113.3">20</text>
<text x="66" y="111.2">GPIO 14</text>
<text x="93.5" y="111.2">GPIO 17</text>
<text x="109.4" y="113.3">21</text>
<text x="109.4" y="109.7">22</text>
<text x="66" y="114.7">GPIO 15</text>
<text x="93.5" y="114.7">GPIO 16</text>
<text x="36.6" y="150.3">1</text>
<text x="36.6" y="153.8">2</text>
<text x="40.1" y="152.1">1</text>
<text x="40.1" y="155.6">2</text>
<text x="56" y="150.3">1</text>
<text x="56" y="153.8">2</text>
<text x="59.5" y="152.1">1</text>
<text x="59.5" y="155.6">2</text>
<text x="75.4" y="150.3">1</text>
<text x="75.4" y="153.8">2</text>
<text x="78.9" y="152.1">1</text>
<text x="78.9" y="155.6">2</text>
<text x="100.5" y="155.6">19</text>
<text x="100.5" y="152.1">20</text>
<text x="106" y="153.8">19</text>
<text x="106" y="150.3">20</text>
<text x="118.1" y="155.6">19</text>
<text x="118.1" y="152.1">20</text>
<text x="123.6" y="153.8">19</text>
<text x="123.6" y="150.3">20</text>
<text x="134" y="155.6">19</text>
<text x="134" y="152.1">20</text>
<text x="139.5" y="153.8">19</text>
<text x="139.5" y="150.3">20</text>
<text x="36.6" y="157.4">3</text>
<text x="36.6" y="160.9">4</text>
<text x="40.1" y="159.1">3</text>
<text x="56" y="157.4">3</text>
<text x="56" y="160.9">4</text>
<text x="59.5" y="159.1">3</text>
<text x="75.4" y="157.4">3</text>
<text x="75.4" y="160.9">4</text>
<text x="78.9" y="159.1">3</text>
<text x="100.5" y="159.1">18</text>
<text x="106" y="160.9">17</text>
<text x="106" y="157.4">18</text>
<text x="118.1" y="159.1">18</text>
<text x="123.6" y="160.9">17</text>
<text x="123.6" y="157.4">18</text>
<text x="134" y="159.1">18</text>
<text x="139.5" y="160.9">17</text>
<text x="139.5" y="157.4">18</text>
<text x="36.6" y="164.4">5</text>
<text x="36.6" y="168">6</text>
<text x="40.1" y="162.7">4</text>
<text x="40.1" y="166.2">5</text>
<text x="56" y="164.4">5</text>
<text x="56" y="168">6</text>
<text x="59.5" y="162.7">4</text>
<text x="59.5" y="166.2">5</text>
<text x="75.4" y="164.4">5</text>
<text x="75.4" y="168">6</text>
<text x="78.9" y="162.7">4</text>
<text x="78.9" y="166.2">5</text>
<text x="100.5" y="166.2">16</text>
<text x="100.5" y="162.7">17</text>
<text x="106" y="168">15</text>
<text x="106" y="164.4">16</text>
<text x="118.1" y="166.2">16</text>
<text x="118.1" y="162.7">17</text>
<text x="123.6" y="168">15</text>
<text x="123.6" y="164.4">16</text>
<text x="134" y="166.2">16</text>
<text x="134" y="162.7">17</text>
<text x="139.5" y="168">15</text>
<text x="139.5" y="164.4">16</text>
<text x="36.6" y="171.5">7</text>
<text x="40.1" y="169.7">6</text>
<text x="40.1" y="173.2">7</text>
<text x="56" y="171.5">7</text>
<text x="59.5" y="169.7">6</text>
<text x="59.5" y="173.2">7</text>
<text x="75.4" y="171.5">7</text>
<text x="78.9" y="169.7">6</text>
<text x="78.9" y="173.2">7</text>
<text x="100.5" y="173.2">14</text>
<text x="100.5" y="169.7">15</text>
<text x="106" y="171.5">14</text>
<text x="118.1" y="173.2">14</text>
<text x="118.1" y="169.7">15</text>
<text x="123.6" y="171.5">14</text>
<text x="134" y="173.2">14</text>
<text x="134" y="169.7">15</text>
<text x="139.5" y="171.5">14</text>
<text x="36.6" y="175">8</text>
<text x="36.6" y="178.5">9</text>
<text x="40.1" y="176.8">8</text>
<text x="56" y="175">8</text>
<text x="56" y="178.5">9</text>
<text x="59.5" y="176.8">8</text>
<text x="75.4" y="175">8</text>
<text x="75.4" y="178.5">9</text>
<text x="78.9" y="176.8">8</text>
<text x="100.5" y="176.8">13</text>
<text x="106" y="178.5">12</text>
<text x="106" y="175">13</text>
<text x="118.1" y="176.8">13</text>
<text x="123.6" y="178.5">12</text>
<text x="123.6" y="175">13</text>
<text x="134" y="176.8">13</text>
<text x="139.5" y="178.5">12</text>
<text x="139.5" y="175">13</text>
<text x="34.6" y="182.1">10</text>
<text x="34.6" y="185.6">11</text>
<text x="40.1" y="180.3">9</text>
<text x="40.1" y="183.8">10</text>
<text x="54" y="182.1">10</text>
<text x="54" y="185.6">11</text>
<text x="59.5" y="180.3">9</text>
<text x="59.5" y="183.8">10</text>
<text x="73.4" y="182.1">10</text>
<text x="73.4" y="185.6">11</text>
<text x="78.9" y="180.3">9</text>
<text x="78.9" y="183.8">10</text>
<text x="100.5" y="183.8">11</text>
<text x="100.5" y="180.3">12</text>
<text x="106" y="185.6">10</text>
<text x="106" y="182.1">11</text>
<text x="118.1" y="183.8">11</text>
<text x="118.1" y="180.3">12</text>
<text x="123.6" y="185.6">10</text>
<text x="123.6" y="182.1">11</text>
<text x="134" y="183.8">11</text>
<text x="134" y="180.3">12</text>
<text x="139.5" y="185.6">10</text>
<text x="139.5" y="182.1">11</text>
<text x="34.6" y="189.1">12</text>
<text x="40.1" y="187.4">11</text>
<text x="40.1" y="190.9">12</text>
<text x="54" y="189.1">12</text>
<text x="59.5" y="187.4">11</text>
<text x="59.5" y="190.9">12</text>
<text x="73.4" y="189.1">12</text>
<text x="78.9" y="187.4">11</text>
<text x="78.9" y="190.9">12</text>
<text x="100.5" y="187.4">10</text>
<text x="102.5" y="190.9">9</text>
<text x="106" y="189.1">9</text>
<text x="118.1" y="187.4">10</text>
<text x="120.2" y="190.9">9</text>
<text x="123.6" y="189.1">9</text>
<text x="134" y="187.4">10</text>
<text x="136" y="190.9">9</text>
<text x="139.5" y="189.1">9</text>
<text x="34.6" y="192.7">13</text>
<text x="34.6" y="196.2">14</text>
<text x="40.1" y="194.4">13</text>
<text x="40.1" y="197.9">14</text>
<text x="54" y="192.7">13</text>
<text x="54" y="196.2">14</text>
<text x="59.5" y="194.4">13</text>
<text x="59.5" y="197.9">14</text>
<text x="73.4" y="192.7">13</text>
<text x="73.4" y="196.2">14</text>
<text x="78.9" y="194.4">13</text>
<text x="78.9" y="197.9">14</text>
<text x="102.5" y="197.9">7</text>
<text x="102.5" y="194.4">8</text>
<text x="106" y="196.2">7</text>
<text x="106" y="192.7">8</text>
<text x="120.2" y="197.9">7</text>
<text x="120.2" y="194.4">8</text>
<text x="123.6" y="196.2">7</text>
<text x="123.6" y="192.7">8</text>
<text x="136" y="197.9">7</text>
<text x="136" y="194.4">8</text>
<text x="139.5" y="196.2">7</text>
<text x="139.5" y="192.7">8</text>
<text x="34.6" y="199.7">15</text>
<text x="34.6" y="203.2">16</text>
<text x="40.1" y="201.5">15</text>
<text x="54" y="199.7">15</text>
<text x="54" y="203.2">16</text>
<text x="59.5" y="201.5">15</text>
<text x="73.4" y="199.7">15</text>
<text x="73.4" y="203.2">16</text>
<text x="78.9" y="201.5">15</text>
<text x="102.5" y="201.5">6</text>
<text x="106" y="203.2">5</text>
<text x="106" y="199.7">6</text>
<text x="120.2" y="201.5">6</text>
<text x="123.6" y="203.2">5</text>
<text x="123.6" y="199.7">6</text>
<text x="136" y="201.5">6</text>
<text x="139.5" y="203.2">5</text>
<text x="139.5" y="199.7">6</text>
<text x="34.6" y="206.8">17</text>
<text x="40.1" y="205">16</text>
<text x="40.1" y="208.5">17</text>
<text x="54" y="206.8">17</text>
<text x="59.5" y="205">16</text>
<text x="59.5" y="208.5">17</text>
<text x="73.4" y="206.8">17</text>
<text x="78.9" y="205">16</text>
<text x="78.9" y="208.5">17</text>
<text x="102.5" y="208.5">4</text>
<text x="102.5" y="205">5</text>
<text x="106" y="206.8">4</text>
<text x="120.2" y="208.5">4</text>
<text x="120.2" y="205">5</text>
<text x="123.6" y="206.8">4</text>
<text x="136" y="208.5">4</text>
<text x="136" y="205">5</text>
<text x="139.5" y="206.8">4</text>
<text x="34.6" y="210.3">18</text>
<text x="34.6" y="213.8">19</text>
<text x="40.1" y="212.1">18</text>
<text x="40.1" y="215.6">19</text>
<text x="54" y="210.3">18</text>
<text x="54" y="213.8">19</text>
<text x="59.5" y="212.1">18</text>
<text x="59.5" y="215.6">19</text>
<text x="73.4" y="210.3">18</text>
<text x="73.4" y="213.8">19</text>
<text x="78.9" y="212.1">18</text>
<text x="78.9" y="215.6">19</text>
<text x="102.5" y="215.6">2</text>
<text x="102.5" y="212.1">3</text>
<text x="106" y="213.8">2</text>
<text x="106" y="210.3">3</text>
<text x="120.2" y="215.6">2</text>
<text x="120.2" y="212.1">3</text>
<text x="123.6" y="213.8">2</text>
<text x="123.6" y="210.3">3</text>
<text x="136" y="215.6">2</text>
<text x="136" y="212.1">3</text>
<text x="139.5" y="213.8">2</text>
<text x="139.5" y="210.3">3</text>
<text x="34.6" y="217.3">20</text>
<text x="40.1" y="219.1">20</text>
<text x="54" y="217.3">20</text>
<text x="59.5" y="219.1">20</text>
<text x="73.4" y="217.3">20</text>
<text x="78.9" y="219.1">20</text>
<text x="102.5" y="219.1">1</text>
<text x="106" y="217.3">1</text>
<text x="120.2" y="219.1">1</text>
<text x="123.6" y="217.3">1</text>
<text x="136" y="219.1">1</text>
<text x="139.5" y="217.3">1</text>
<text x="327.7" y="239.1" transform="rotate(-90 327.7 239.1)">1</text>
<text x="329.1" y="234.6" transform="rotate(-90 329.1 234.6)">1</text>
<text x="347.1" y="239.1" transform="rotate(-90 347.1 239.1)">1</text>
<text x="348.5" y="234.6" transform="rotate(-90 348.5 234.6)">1</text>
<text x="368.3" y="239.1" transform="rotate(-90 368.3 239.1)">1</text>
<text x="369.7" y="234.6" transform="rotate(-90 369.7 234.6)">1</text>
<text x="387.7" y="239.1" transform="rotate(-90 387.7 239.1)">1</text>
<text x="389.1" y="234.6" transform="rotate(-90 389.1 234.6)">1</text>
</g>
<g font-size="3.2" fill="#f00">
<text x="98.1" y="47.7">VBUS</text>
<text x="98.4" y="51.2">VSYS</text>
<text x="94.6" y="58.2">3v3_EN</text>
<text x="90.2" y="61.8">3v3 (OUT)</text>
</g>
<g font-size="3.2">
<text x="66" y="54.7">GND</text>
<text x="99.6" y="54.7">GND</text>
<text x="66" y="72.4">GND</text>
<text x="99.6" y="72.4">GND</text>
<text x="66" y="90">GND</text>
<text x="99.6" y="90">GND</text>
<text x="66" y="107.6">GND</text>
<text x="99.6" y="107.6">GND</text>
</g>
<text font-size="3.2" fill="#060" x="89.8" y="65.3">ADC_VREF</text>
<text font-size="3.2" fill="#0f0" x="100" y="82.9">RUN</text>
</svg>
